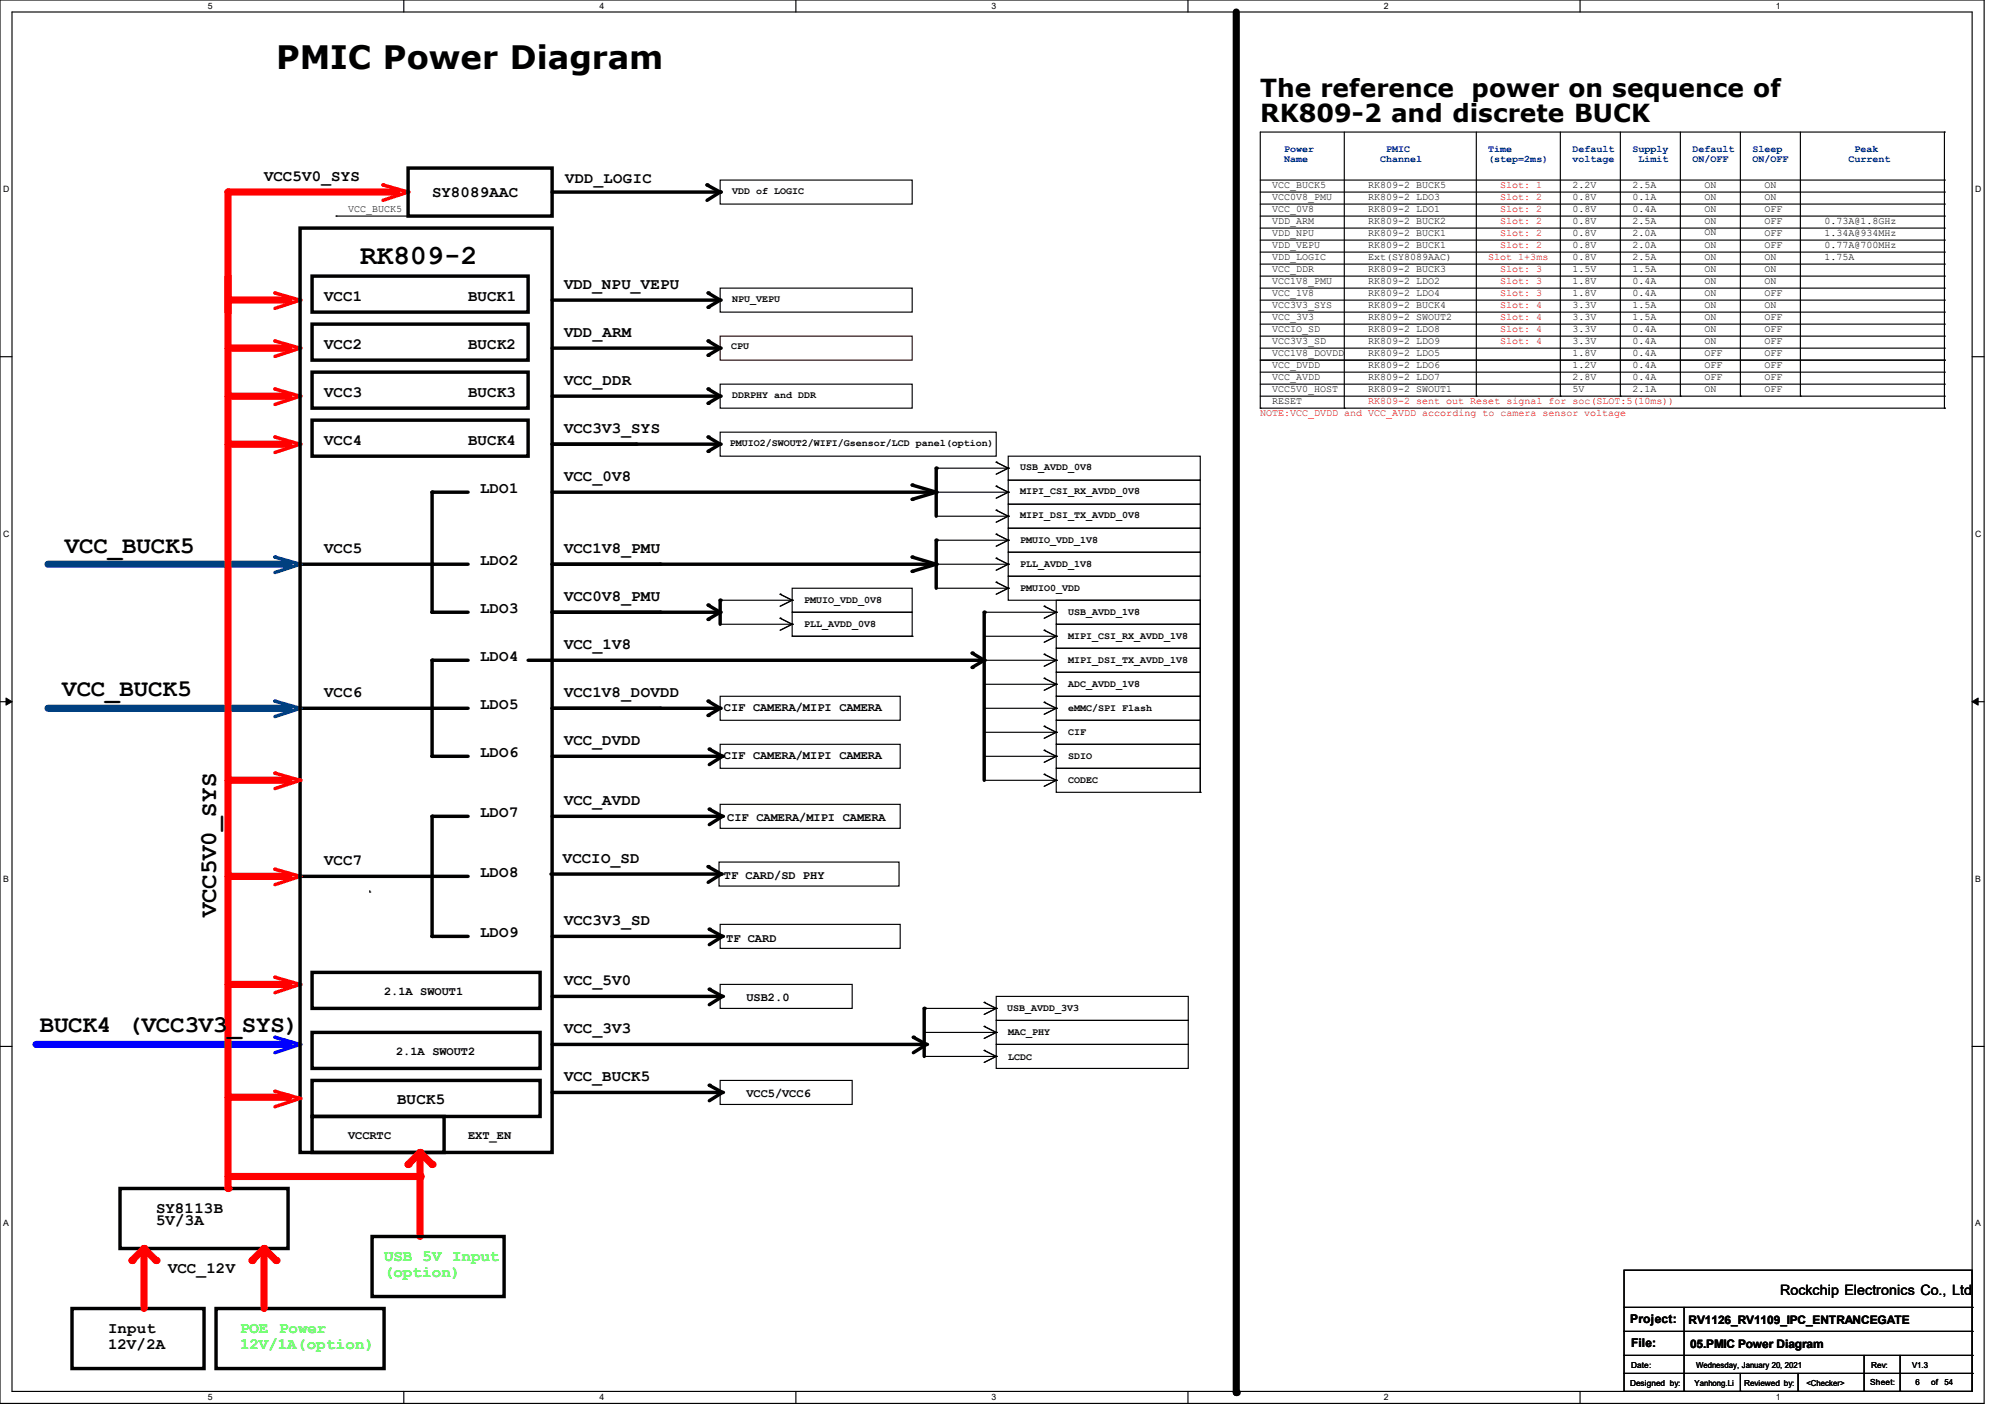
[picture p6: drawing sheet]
<svg xmlns="http://www.w3.org/2000/svg" width="297mm" height="210mm" viewBox="0 0 297 210" stroke-linecap="round" stroke-linejoin="round" font-family="sans-serif">
<path d="M0 0h293.9v207.9h-293.9zM1.8 1.8h290.3v204.3h-290.3z" fill="none" stroke="#000" stroke-width=".17"/>
<g fill="#fff">
<path d="M30.8 .2h.7v1.4h-.7z"/>
<path d="M30.8 206.2h.7v1.4h-.7z"/>
</g>
<path d="M59.8 0v1.8M59.8 206.1v1.8" fill="none" stroke="#000" stroke-width=".17"/>
<g fill="#fff">
<path d="M88.8 .2h.7v1.4h-.7z"/>
<path d="M88.8 206.2h.7v1.4h-.7z"/>
</g>
<path d="M117.9 0v1.8M117.9 206.1v1.8" fill="none" stroke="#000" stroke-width=".17"/>
<g fill="#fff">
<path d="M146.9 .2h.7v1.4h-.7z"/>
<path d="M146.9 206.2h.7v1.4h-.7z"/>
</g>
<path d="M176 0v1.8M176 206.1v1.8" fill="none" stroke="#000" stroke-width=".17"/>
<g fill="#fff">
<path d="M205 .2h.7v1.4h-.7z"/>
<path d="M205 206.2h.7v1.4h-.7z"/>
</g>
<path d="M234.1 0v1.8M234.1 206.1v1.8" fill="none" stroke="#000" stroke-width=".17"/>
<g fill="#fff">
<path d="M263.1 .2h.6v1.4h-.6z"/>
<path d="M263.1 206.2h.6v1.4h-.6z"/>
<path d="M.5 27.3h.9v1.4h-.9z"/>
<path d="M292.6 27.3h.9v1.4h-.9z"/>
<path d="M.5 78.4h.9v1.4h-.9z"/>
<path d="M292.6 78.4h.9v1.4h-.9z"/>
</g>
<path d="M0 52.8h1.8M292.1 52.8h1.8" fill="none" stroke="#000" stroke-width=".17"/>
<g fill="#fff">
<path d="M.5 129.5h.8v1.4h-.8z"/>
<path d="M292.6 129.5h.8v1.4h-.8z"/>
</g>
<path d="M0 103.9h1.8M292.1 103.9h1.8" fill="none" stroke="#000" stroke-width=".17"/>
<path d="M.9 103.4l.9 .5-.9 .5zM292.1 103.9l.9-.5v1z" fill="#000" stroke="#000" stroke-width=".15"/>
<g fill="#fff">
<path d="M.5 180.5h.8v1.4h-.8z"/>
<path d="M292.6 180.5h.8v1.4h-.8z"/>
</g>
<path d="M0 155h1.8M292.1 155h1.8" fill="none" stroke="#000" stroke-width=".17"/>
<path d="M60.5 28.4l-3.8 1.3" fill="none" stroke="#f00" stroke-width=".51"/>
<circle cx="60.5" cy="28.4" r=".25" fill="#f00"/>
<path d="M56.7 27.4l3.8 1" fill="none" stroke="#f00" stroke-width=".51"/>
<circle cx="56.7" cy="27.4" r=".25" fill="#f00"/>
<path d="M33.8 28.4h24.9" fill="none" stroke="#f00" stroke-width="1.1"/>
<circle cx="58.7" cy="28.4" r=".53" fill="#f00"/>
<g fill="none" stroke="#000" stroke-width=".51">
<path d="M60.5 24.9h21.3v7.1h-21.3zM81.8 28.4h24.9M104.7 27.4l2 1M106.7 28.4l-2 1.3M81.8 44.4h24.9M104.9 43.4l1.8 1M106.7 44.4l-1.8 1.1M44.4 83.6h19.6M105.1 119.8l1.9 1.1-1.9 1.2M81.8 120.9h24.9M46.2 144h33.8v5.4h-33.8zM46.2 152.9h33.8v5.3h-33.8z"/>
<path d="M81.8 147.6h24.9M105.1 146.5l1.9 1.1-1.9 1.2M135.3 153.6l1.9 1.1-1.9 1.2M17.8 176h24.9v8.9h-24.9zM46.2 165.4h19.6v5.3h-19.6z"/>
</g>
<g fill="#000">
<circle cx="104.7" cy="27.4" r=".25"/>
<circle cx="106.7" cy="28.4" r=".25"/>
<circle cx="104.9" cy="43.4" r=".25"/>
<circle cx="104.9" cy="45.5" r=".25"/>
<circle cx="106.7" cy="44.4" r=".25"/>
<circle cx="64" cy="83.6" r=".25"/>
<circle cx="105.1" cy="119.8" r=".25"/>
<circle cx="106.7" cy="120.9" r=".25"/>
<circle cx="107" cy="120.9" r=".25"/>
<circle cx="105.1" cy="146.5" r=".25"/>
<circle cx="106.7" cy="147.6" r=".25"/>
<circle cx="107" cy="147.6" r=".25"/>
<circle cx="135.3" cy="153.6" r=".25"/>
<circle cx="137.2" cy="154.7" r=".25"/>
</g>
<path d="M106.7 26.7h28.4v3.5h-28.4zM106.7 42.7h28.4v3.5h-28.4zM106.7 56.9h28.4v3.6h-28.4zM106.7 119.1h26.6v3.6h-26.6zM106.7 145.8h19.5v3.6h-19.5z" fill="none" stroke="#000" stroke-width=".17"/>
<path d="M106.7 49.8h28.4v3.5h-28.4z" fill="none" stroke="#400000" stroke-width=".17"/>
<path d="M5.3 154.7h37.4" fill="none" stroke="#00f" stroke-width="1.1"/>
<circle cx="42.7" cy="154.7" r=".53" fill="#00f"/>
<path d="M44.4 154.7l-3.7 1.2" fill="none" stroke="#00f" stroke-width=".51"/>
<circle cx="44.5" cy="154.7" r=".25" fill="#00f"/>
<path d="M40.7 153.6l3.7 1.1" fill="none" stroke="#00f" stroke-width=".51"/>
<circle cx="40.7" cy="153.6" r=".25" fill="#00f"/>
<path d="M44.4 44.4l-3.7 1.3" fill="none" stroke="#f00" stroke-width=".51"/>
<circle cx="44.5" cy="44.5" r=".25" fill="#f00"/>
<path d="M40.7 43.4l3.7 1" fill="none" stroke="#f00" stroke-width=".51"/>
<circle cx="40.7" cy="43.4" r=".25" fill="#f00"/>
<path d="M44.4 51.6l-3.7 1.2" fill="none" stroke="#f00" stroke-width=".51"/>
<circle cx="44.5" cy="51.6" r=".25" fill="#f00"/>
<path d="M40.7 50.5l3.7 1.1" fill="none" stroke="#f00" stroke-width=".51"/>
<circle cx="40.7" cy="50.5" r=".25" fill="#f00"/>
<path d="M44.4 58.7l-3.7 1.2" fill="none" stroke="#f00" stroke-width=".51"/>
<circle cx="44.5" cy="58.7" r=".25" fill="#f00"/>
<path d="M40.7 57.6l3.7 1.1" fill="none" stroke="#f00" stroke-width=".51"/>
<circle cx="40.7" cy="57.6" r=".25" fill="#f00"/>
<path d="M44.4 65.8l-3.7 1.2" fill="none" stroke="#f00" stroke-width=".51"/>
<circle cx="44.5" cy="65.8" r=".25" fill="#f00"/>
<path d="M40.7 64.7l3.7 1.1" fill="none" stroke="#f00" stroke-width=".51"/>
<circle cx="40.7" cy="64.7" r=".25" fill="#f00"/>
<path d="M46.2 55.1h32v5.4h-32zM46.2 48h32v5.3h-32zM46.2 40.9h32v5.3h-32zM81.8 58.7h24.9M81.8 51.6h24.9" fill="none" stroke="#000" stroke-width=".51"/>
<g fill="#000">
<circle cx="106.7" cy="58.7" r=".25"/>
<circle cx="106.7" cy="51.6" r=".25"/>
</g>
<path d="M33.8 28.4v17.8" fill="none" stroke="#f00" stroke-width="1.1"/>
<circle cx="33.8" cy="28.4" r=".53" fill="#f00"/>
<path d="M104.9 50.5l1.8 1.1-1.8 1M104.9 57.6l1.8 1.1-1.8 1M44.4 129.8h19.6" fill="none" stroke="#000" stroke-width=".51"/>
<g fill="#000">
<circle cx="104.9" cy="50.5" r=".25"/>
<circle cx="104.9" cy="52.6" r=".25"/>
<circle cx="104.9" cy="57.6" r=".25"/>
<circle cx="104.9" cy="59.7" r=".25"/>
<circle cx="44.4" cy="129.8" r=".25"/>
</g>
<path d="M33.8 129.8h8.9" fill="none" stroke="#f00" stroke-width="1.1"/>
<circle cx="42.7" cy="129.8" r=".53" fill="#f00"/>
<path d="M44.4 129.8l-3.7 1.2" fill="none" stroke="#f00" stroke-width=".51"/>
<circle cx="44.4" cy="129.8" r=".25" fill="#f00"/>
<path d="M40.7 128.7l3.7 1.1" fill="none" stroke="#f00" stroke-width=".51"/>
<circle cx="40.7" cy="128.7" r=".25" fill="#f00"/>
<path d="M64 97.8v14.2M44.4 104.9h19.6" fill="none" stroke="#000" stroke-width=".51"/>
<g fill="#000">
<circle cx="44.5" cy="104.9" r=".25"/>
<circle cx="64" cy="112" r=".25"/>
</g>
<path d="M44.4 104.9l-3.7 1.2" fill="none" stroke="#004080" stroke-width=".51"/>
<circle cx="44.5" cy="104.9" r=".25" fill="#004080"/>
<path d="M40.7 103.8l3.7 1.1" fill="none" stroke="#004080" stroke-width=".51"/>
<circle cx="40.7" cy="103.8" r=".25" fill="#004080"/>
<path d="M7.1 104.9h35.6" fill="none" stroke="#004080" stroke-width="1.1"/>
<circle cx="42.7" cy="104.9" r=".53" fill="#004080"/>
<path d="M64 72.9v17.8" fill="none" stroke="#000" stroke-width=".51"/>
<circle cx="64" cy="90.7" r=".25" fill="#000"/>
<path d="M7.1 83.6h35.6" fill="none" stroke="#004080" stroke-width="1.1"/>
<circle cx="42.7" cy="83.6" r=".53" fill="#004080"/>
<path d="M44.4 83.6l-3.7 1.2" fill="none" stroke="#004080" stroke-width=".51"/>
<circle cx="44.5" cy="83.6" r=".25" fill="#004080"/>
<path d="M40.7 82.5l3.7 1.1" fill="none" stroke="#004080" stroke-width=".51"/>
<circle cx="40.7" cy="82.5" r=".25" fill="#004080"/>
<path d="M81.8 65.8h24.9M104.9 64.7l1.8 1.1M106.7 65.8l-1.8 1" fill="none" stroke="#000" stroke-width=".51"/>
<g fill="#000">
<circle cx="104.9" cy="66.8" r=".25"/>
<circle cx="104.9" cy="64.7" r=".25"/>
<circle cx="106.7" cy="65.8" r=".25"/>
</g>
<path d="M33.8 145.8h8.9" fill="none" stroke="#f00" stroke-width="1.1"/>
<circle cx="42.7" cy="145.8" r=".53" fill="#f00"/>
<path d="M44.4 145.8l-3.7 1.2" fill="none" stroke="#f00" stroke-width=".51"/>
<circle cx="44.5" cy="145.8" r=".25" fill="#f00"/>
<path d="M40.7 144.7l3.7 1.1" fill="none" stroke="#f00" stroke-width=".51"/>
<circle cx="40.7" cy="144.7" r=".25" fill="#f00"/>
<path d="M46.2 62.2h32v5.4h-32zM64 104.9h5.3" fill="none" stroke="#000" stroke-width=".51"/>
<circle cx="64" cy="104.9" r=".25" fill="#000"/>
<path d="M33.8 65.8h8.9" fill="none" stroke="#f00" stroke-width="1.1"/>
<circle cx="42.7" cy="65.8" r=".53" fill="#f00"/>
<path d="M33.8 51.6h8.9" fill="none" stroke="#f00" stroke-width="1.1"/>
<circle cx="42.7" cy="51.6" r=".53" fill="#f00"/>
<path d="M33.8 44.4h8.9" fill="none" stroke="#f00" stroke-width="1.1"/>
<circle cx="42.7" cy="44.5" r=".53" fill="#f00"/>
<path d="M81.8 65.8h12.4" fill="none" stroke="#000" stroke-width=".51"/>
<circle cx="94.2" cy="65.8" r=".25" fill="#000"/>
<path d="M33.8 58.7h8.9" fill="none" stroke="#f00" stroke-width="1.1"/>
<circle cx="42.7" cy="58.7" r=".53" fill="#f00"/>
<path d="M44.4 33.8h37.4v136.9h-37.4z" fill="none" stroke="#000" stroke-width=".51"/>
<path d="M54.8 132.1h.1M54.8 131.9v.2" fill="none" stroke="#000" stroke-width=".17"/>
<path d="M33.8 40.9v135.1" fill="none" stroke="#f00" stroke-width="1.1"/>
<circle cx="33.8" cy="176" r=".53" fill="#f00"/>
<path d="M106.7 64h40.9v3.6h-40.9z" fill="none" stroke="#000" stroke-width=".17"/>
<path d="M40.7 114.5l3.7 1.1" fill="none" stroke="#f00" stroke-width=".51"/>
<circle cx="40.7" cy="114.5" r=".25" fill="#f00"/>
<path d="M44.4 115.6l-3.7 1.2" fill="none" stroke="#f00" stroke-width=".51"/>
<circle cx="44.5" cy="115.6" r=".25" fill="#f00"/>
<path d="M33.8 115.6h8.9" fill="none" stroke="#f00" stroke-width="1.1"/>
<circle cx="42.7" cy="115.6" r=".53" fill="#f00"/>
<path d="M64 72.9h5.3M64 97.8h5.3M64 83.6h5.3M64 90.7h5.3M46.2 160h33.8v5.4h-33.8zM81.8 161.8h24.9M105.1 160.7l1.9 1.1-1.9 1.2" fill="none" stroke="#000" stroke-width=".51"/>
<g fill="#000">
<circle cx="64" cy="72.9" r=".25"/>
<circle cx="64" cy="83.6" r=".25"/>
<circle cx="64" cy="90.7" r=".25"/>
<circle cx="64" cy="97.8" r=".25"/>
<circle cx="105.1" cy="160.7" r=".25"/>
<circle cx="106.7" cy="161.8" r=".25"/>
<circle cx="107" cy="161.8" r=".25"/>
</g>
<path d="M106.7 160h19.5v3.6h-19.5z" fill="none" stroke="#000" stroke-width=".17"/>
<path d="M33.8 162.5h8.9" fill="none" stroke="#f00" stroke-width="1.1"/>
<circle cx="42.7" cy="162.5" r=".53" fill="#f00"/>
<path d="M44.4 162.7l-3.7 1.2" fill="none" stroke="#f00" stroke-width=".51"/>
<circle cx="44.4" cy="162.7" r=".25" fill="#f00"/>
<path d="M40.7 161.6l3.7 1.1" fill="none" stroke="#f00" stroke-width=".51"/>
<circle cx="40.7" cy="161.6" r=".25" fill="#f00"/>
<g fill="none" stroke="#000" stroke-width=".51">
<path d="M81.8 72.9h56.9M135.1 71.8l3.6 1.1M138.7 72.9l-3.6 1.1M138.7 69.3v7.2M78.2 97.8h67.6M81.8 83.6h56.9M81.8 90.7h24.9M104.9 89.6l1.8 1.1M106.7 90.7l-1.8 1M106.7 88.9v3.6M135.1 82.5l3.6 1.1M138.7 83.6l-3.6 1"/>
<path d="M138.7 80v7.1M144 96.7l1.8 1.1M145.8 97.8l-1.8 1M145.8 90.7v24.9M64 112h5.3M81.8 112h24.9M81.8 104.9h24.9M104.9 103.8l1.8 1.1M105.1 111l1.9 1-1.9 1.2M106.7 104.9l-1.8 1.1M64 129.8h5.3M69.3 120.9h-5.3v17.8h5.3"/>
<path d="M81.6 129.5h24.9M81.8 138.7h24.9M104.9 128.4l1.9 1.1-1.9 1.2M105.1 137.6l1.9 1.1-1.9 1.2M81.8 154.7h55.1M136.9 149.4v7.1"/>
</g>
<g fill="#000">
<circle cx="135.1" cy="71.8" r=".25"/>
<circle cx="135.1" cy="74" r=".25"/>
<circle cx="138.7" cy="72.9" r=".25"/>
<circle cx="138.7" cy="69.3" r=".25"/>
<circle cx="97.8" cy="83.6" r=".25"/>
<circle cx="97.8" cy="90.7" r=".25"/>
<circle cx="104.9" cy="91.7" r=".25"/>
<circle cx="104.9" cy="89.6" r=".25"/>
<circle cx="106.7" cy="88.9" r=".25"/>
<circle cx="106.7" cy="90.7" r=".25"/>
<circle cx="135.1" cy="82.5" r=".25"/>
<circle cx="135.1" cy="84.6" r=".25"/>
<circle cx="138.7" cy="83.6" r=".25"/>
<circle cx="138.7" cy="80" r=".25"/>
<circle cx="144" cy="98.8" r=".25"/>
<circle cx="144" cy="96.7" r=".25"/>
<circle cx="145.8" cy="97.8" r=".25"/>
<circle cx="145.8" cy="90.7" r=".25"/>
<circle cx="64" cy="112" r=".25"/>
<circle cx="97.8" cy="104.9" r=".25"/>
<circle cx="104.9" cy="106" r=".25"/>
<circle cx="104.9" cy="103.8" r=".25"/>
<circle cx="105.1" cy="111" r=".25"/>
<circle cx="106.7" cy="104.9" r=".25"/>
<circle cx="106.7" cy="112" r=".25"/>
<circle cx="107" cy="112" r=".25"/>
<circle cx="64" cy="129.8" r=".25"/>
<circle cx="64" cy="138.7" r=".25"/>
<circle cx="64" cy="120.9" r=".25"/>
<circle cx="104.9" cy="128.4" r=".25"/>
<circle cx="105.1" cy="137.6" r=".25"/>
<circle cx="106.5" cy="129.5" r=".25"/>
<circle cx="106.7" cy="138.7" r=".25"/>
<circle cx="106.8" cy="129.5" r=".25"/>
<circle cx="107" cy="138.7" r=".25"/>
<circle cx="136.9" cy="154.7" r=".25"/>
<circle cx="136.9" cy="149.4" r=".25"/>
<circle cx="183.1" cy="206.2" r=".53"/>
</g>
<g fill="none" stroke="#000" stroke-width=".17">
<path d="M49.8 32h.1M49.8 32h10.7M138.7 76.5h10.7M138.7 72.9h10.7M138.7 69.3h10.7M147.6 79.1h.1M147.6 75.6h.1M147.6 72h.1M147.6 68.5h.1M147.6 79.1l1.8 .9M147.6 75.6l1.8 .9M147.6 72l1.8 .9"/>
<path d="M147.6 68.5l1.8 .8M149.4 78.2h28.4v3.6h-28.4zM149.4 74.7h28.4v3.5h-28.4zM149.4 71.1h28.4v3.6h-28.4zM149.4 67.6h28.4v3.5h-28.4zM149.4 76.5h.1M149.4 72.9h.1M149.4 69.3h.1M149.4 76.5l-1.8 .8M149.4 69.3l-1.8 .9M149.4 72.9l-1.8 .9M106.7 92.5h10.6"/>
<path d="M106.7 88.9h10.6M115.6 88h.1M115.6 91.6h.1M115.6 88l1.7 .9M115.6 91.6l1.7 .9M117.3 90.7h17.8v3.5h-17.8zM117.3 87.1h17.8v3.6h-17.8zM117.3 88.9h.1M117.3 92.5h.1M117.3 88.9l-1.7 .9M117.3 92.5l-1.7 .8M117.3 94.2h17.8"/>
<path d="M135.1 94.2h.1M138.7 80h10.7M138.7 87.1h10.7M138.7 83.6h10.7M145.8 94.2h10.7M145.8 97.8h10.7M145.8 90.7h10.7M147.6 86.2h.1M147.6 82.7h.1M147.6 86.2l1.8 .9M147.6 82.7l1.8 .9M149.4 81.8h28.4v3.5h-28.4z"/>
<path d="M149.4 85.3h28.4v3.6h-28.4zM149.4 80h.1M149.4 87.1h.1M149.4 83.6h.1M149.4 80l-1.8 .9M149.4 87.1l-1.8 .9M149.4 83.6l-1.8 .9M154.7 93.3h.1M154.7 89.8h.1M154.7 96.9h.1M154.7 89.8l1.8 .9M154.7 93.3l1.8 .9"/>
<path d="M154.7 96.9l1.8 .9M156.5 99.6h21.3v3.5h-21.3zM156.5 96h21.3v3.6h-21.3zM156.5 88.9h21.3v3.6h-21.3zM156.5 92.5h21.3v3.5h-21.3zM156.5 90.7h.1M156.5 94.2h.1M156.5 97.8h.1M156.5 90.7l-1.8 .9M156.5 94.2l-1.8 .9M156.5 97.8l-1.8 .9M177.8 88.9v28.4"/>
<path d="M106.7 110.2h26.6v3.6h-26.6zM106.7 103.1h26.6v3.6h-26.6zM145.8 101.3h10.7M145.8 104.9h10.7M145.8 108.5h10.7M145.8 112h10.7M145.8 115.6h10.7M154.7 100.5h.1M154.7 104h.1M154.7 107.6h.1M154.7 111.1h.1M154.7 114.7h.1"/>
<path d="M154.7 100.5l1.8 .8M154.7 104l1.8 .9M154.7 107.6l1.8 .9M154.7 111.1l1.8 .9M154.7 114.7l1.8 .9M156.5 103.1h21.3v3.6h-21.3zM156.5 106.7h21.3v3.5h-21.3zM156.5 110.2h21.3v3.6h-21.3zM156.5 113.8h21.3v3.5h-21.3zM156.5 101.3h.1M156.5 104.9h.1M156.5 108.5h.1"/>
<path d="M156.5 112h.1M156.5 115.6h.1M156.5 101.3l-1.8 .9M156.5 104.9l-1.8 .9M156.5 108.5l-1.8 .8M156.5 112l-1.8 .9M156.5 115.6l-1.8 .9M177.8 117.3h.1M106.5 127.7h26.7v3.5h-26.7zM106.7 136.9h26.6v3.6h-26.6zM136.9 152.9h10.7M136.9 156.5h10.7"/>
<path d="M136.9 149.4h10.7M145.8 152h.1M145.8 155.6h.1M145.8 148.5h.1M145.8 152l1.8 .9M145.8 155.6l1.8 .9M145.8 148.5l1.8 .9M147.6 151.1h28.4v3.6h-28.4zM147.6 147.6h28.4v3.5h-28.4zM147.6 154.7h28.4v3.5h-28.4zM147.6 152.9h.1M147.6 156.5h.1"/>
<path d="M147.6 149.4h.1M147.6 152.9l-1.8 .9M147.6 156.5l-1.8 .9M147.6 149.4l-1.8 .8"/>
</g>
<path d="M183.1 1.8v204.4" fill="none" stroke="#000" stroke-width="1.1"/>
<path d="M62.2 174.2v8.9" fill="none" stroke="#f00" stroke-width="1.1"/>
<circle cx="62.2" cy="174.2" r=".53" fill="#f00"/>
<path d="M33.8 174.2h28.4" fill="none" stroke="#f00" stroke-width="1.1"/>
<circle cx="62.2" cy="174.2" r=".53" fill="#f00"/>
<path d="M62.2 170.7v3.5" fill="none" stroke="#f00" stroke-width="1.1"/>
<circle cx="62.2" cy="170.7" r=".53" fill="#f00"/>
<path d="M62.2 170.7l-1.7 1.8" fill="none" stroke="#f00" stroke-width="1.1"/>
<circle cx="60.5" cy="172.5" r=".53" fill="#f00"/>
<path d="M62.2 170.7l1.8 1.8" fill="none" stroke="#f00" stroke-width="1.1"/>
<circle cx="64" cy="172.5" r=".53" fill="#f00"/>
<path d="M10.7 193.8h19.5v8.9h-19.5zM32 193.8h24.9v8.9h-24.9zM55.1 183.1h19.6v8.9h-19.6z" fill="none" stroke="#000" stroke-width=".51"/>
<path d="M39.1 184.9l-1.8 1.8" fill="none" stroke="#f00" stroke-width="1.1"/>
<circle cx="37.3" cy="186.7" r=".53" fill="#f00"/>
<path d="M39.1 184.9v8.9" fill="none" stroke="#f00" stroke-width="1.1"/>
<circle cx="39.1" cy="184.9" r=".53" fill="#f00"/>
<path d="M39.1 184.9l1.8 1.8" fill="none" stroke="#f00" stroke-width="1.1"/>
<circle cx="40.9" cy="186.7" r=".53" fill="#f00"/>
<path d="M21.3 184.9l-1.7 1.8" fill="none" stroke="#f00" stroke-width="1.1"/>
<circle cx="19.6" cy="186.7" r=".53" fill="#f00"/>
<path d="M21.3 184.9v8.9" fill="none" stroke="#f00" stroke-width="1.1"/>
<circle cx="21.3" cy="184.9" r=".53" fill="#f00"/>
<path d="M21.3 184.9l1.8 1.8" fill="none" stroke="#f00" stroke-width="1.1"/>
<circle cx="23.1" cy="186.7" r=".53" fill="#f00"/>
<g fill="none" stroke="#000" stroke-width=".17">
<path d="M199.1 19.6v40.9M218.7 19.6v39.1M231.1 19.6v39.1M240 19.6v39.1M248.9 19.6v39.1M257.8 19.6v39.1M266.7 19.6v39.1M288 19.6h.1M288 19.6h-101.3v40.9M288 19.6v40.9M186.7 30.2h101.3M186.7 26.7h101.3"/>
<path d="M186.7 28.4h101.3M186.7 32h101.3M186.7 33.8h101.3M186.7 35.6h101.3M186.7 37.3h101.3M186.7 39.1h101.3M288 30.2h.1M288 26.7h.1M288 28.4h.1M288 32h.1M288 33.8h.1M288 35.6h.1"/>
<path d="M288 37.3h.1M288 39.1h.1M186.7 56.9h101.3M186.7 58.7h101.3M186.7 53.3h101.3M186.7 40.9h101.3M186.7 42.7h101.3M186.7 44.4h101.3M186.7 46.2h101.3M186.7 48h101.3M186.7 49.8h101.3M186.7 51.6h101.3"/>
<path d="M186.7 55.1h101.3M218.7 58.7h.1M231.1 58.7h.1M240 58.7h.1M248.9 58.7h.1M257.8 58.7h.1M266.7 58.7h.1M288 56.9h.1M288 58.7h.1M288 53.3h.1M288 40.9h.1M288 42.7h.1"/>
<path d="M288 44.4h.1M288 46.2h.1M288 48h.1M288 49.8h.1M288 51.6h.1M288 55.1h.1M186.7 60.5h.1M186.7 60.5h101.3M199.1 60.5h.1M288 60.5h.1M240.6 188.1h51.5v18h-51.5zM240.6 193.6h51.5"/>
<path d="M240.6 197.2h51.5M249.5 193.6v12.5M292.1 193.6h.1M292.1 197.2h.1M240.6 200.7h51.5M240.6 203.4h51.5M249.5 206.1h.1M257.8 206.1h.1M257.8 203.4v2.7M266.4 206.1h.1M266.4 203.4v2.7M276.1 206.1h.1"/>
<path d="M276.1 200.7v5.4M281.5 206.1h.1M281.5 200.7v5.4M292.1 200.7h.1M292.1 203.4h.1"/>
</g>
<text font-size="4.8" x="40.9" y="10.2">PMIC Power Diagram</text>
<text font-size="4.1" x="53.3" y="39">RK809-2</text>
<g font-size="3.7">
<text x="186.7" y="14.4">The reference</text>
<text x="218" y="14.4">power on sequence of</text>
<text x="186.7" y="18.1">RK809-2 and discrete BUCK</text>
</g>
<g font-size="3.6">
<text x="9.6" y="81.9">VCC_BUCK5</text>
<text x="9.2" y="103">VCC_BUCK5</text>
<text x="32" y="135.8" transform="rotate(-90 32 135.8)">VCC5V0_SYS</text>
<text x="5.9" y="152.8">BUCK4 (VCC3V3_SYS)</text>
</g>
<g font-size="2.3">
<text x="39.1" y="26.8">VCC5V0_SYS</text>
<text x="64" y="29.1">SY8089AAC</text>
<text x="83.7" y="27.1">VDD_LOGIC</text>
<text x="48" y="44.6">VCC1</text>
<text x="69.3" y="44.6">BUCK1</text>
<text x="83.6" y="42.8">VDD_NPU_VEPU</text>
<text x="48" y="51.7">VCC2</text>
<text x="69.3" y="51.7">BUCK2</text>
<text x="83.6" y="49.9">VDD_ARM</text>
<text x="48" y="58.8">VCC3</text>
<text x="69.3" y="58.8">BUCK3</text>
<text x="83.6" y="57">VCC_DDR</text>
<text x="48" y="65.9">VCC4</text>
<text x="69.3" y="65.9">BUCK4</text>
<text x="83.6" y="64.1">VCC3V3_SYS</text>
<text x="83.6" y="71.2">VCC_0V8</text>
<text x="71.1" y="73">LDO1</text>
<text x="48" y="81.9">VCC5</text>
<text x="71.1" y="83.7">LDO2</text>
<text x="83.6" y="81.9">VCC1V8_PMU</text>
<text x="83.6" y="89">VCC0V8_PMU</text>
<text x="71.1" y="90.8">LDO3</text>
<text x="71.1" y="97.9">LDO4</text>
<text x="83.6" y="96.1">VCC_1V8</text>
<text x="48" y="103.3">VCC6</text>
<text x="71.1" y="105">LDO5</text>
<text x="83.6" y="103.3">VCC1V8_DOVDD</text>
<text x="71.1" y="112.1">LDO6</text>
<text x="83.6" y="110.4">VCC_DVDD</text>
<text x="83.6" y="119.3">VCC_AVDD</text>
<text x="71.1" y="121">LDO7</text>
<text x="48" y="128.1">VCC7</text>
<text x="71.1" y="129.9">LDO8</text>
<text x="83.4" y="127.8">VCCIO_SD</text>
<text x="83.6" y="137">VCC3V3_SD</text>
<text x="71.1" y="138.8">LDO9</text>
<text x="83.6" y="145.9">VCC_5V0</text>
<text x="83.6" y="153">VCC_3V3</text>
<text x="83.6" y="160.1">VCC_BUCK5</text>
<text x="58.8" y="163.5">BUCK5</text>
<text x="23.1" y="179.7">SY8113B</text>
<text x="23.1" y="181.5">5V/3A</text>
<text x="24.9" y="188.6">VCC_12V</text>
<text x="16" y="197.5">Input</text>
<text x="16" y="199.8">12V/2A</text>
</g>
<g font-size="2.3" fill="#0f0">
<text x="56.9" y="186.8">USB 5V Input</text>
<text x="56.9" y="189.1">(option)</text>
<text x="35.6" y="197.5">POE Power</text>
<text x="35.6" y="199.8">12V/1A(option)</text>
</g>
<text font-size="2.1" x="263.7" y="191.9">Rockchip Electronics Co., Ltd</text>
<g font-size="1.8">
<text x="107.2" y="105.4">CIF CAMERA/MIPI CAMERA</text>
<text x="107.2" y="112.5">CIF CAMERA/MIPI CAMERA</text>
<text x="107.7" y="121.5">CIF CAMERA/MIPI CAMERA</text>
<text x="107.2" y="130.3">TF CARD/SD PHY</text>
<text x="107.6" y="139.5">TF CARD</text>
<text x="56.9" y="147.3">2.1A SWOUT1</text>
<text x="110.6" y="148.2">USB2.0</text>
<text x="58.7" y="156.2">2.1A SWOUT2</text>
<text x="110.6" y="162.4">VCC5/VCC6</text>
<text x="51.6" y="168.7">VCCRTC</text>
<text x="69.3" y="168.7">EXT_EN</text>
<text x="241.5" y="196">Project:</text>
<text x="241.6" y="199.6">File:</text>
</g>
<g font-size="1.7">
<text x="250.1" y="196.1">RV1126_RV1109_IPC_ENTRANCEGATE</text>
<text x="250.4" y="199.7">05.PMIC Power Diagram</text>
</g>
<g font-size="1.5" fill="#000080">
<text x="190.2" y="22.6">Power</text>
<text x="205.4" y="22.6">PMIC</text>
<text x="220.5" y="22.6">Time</text>
<text x="232.9" y="22.6">Default</text>
<text x="241.8" y="22.6">Supply</text>
<text x="250.7" y="22.6">Default</text>
<text x="259.6" y="22.6">Sleep</text>
<text x="274.7" y="22.6">Peak</text>
<text x="190.2" y="24">Name</text>
<text x="204.5" y="24">Channel</text>
<text x="220.5" y="24">(step=2ms)</text>
<text x="232.9" y="24">voltage</text>
<text x="242.7" y="24">Limit</text>
<text x="250.7" y="24">ON/OFF</text>
<text x="259.6" y="24">ON/OFF</text>
<text x="273.8" y="24">Current</text>
</g>
<g font-size="1.5">
<text x="108.5" y="28.8">VDD of LOGIC</text>
<text x="188.5" y="29.7">VCC0V8_PMU</text>
<text x="188.5" y="27.9">VCC_BUCK5</text>
<text x="202.7" y="29.7">RK809-2 LDO3</text>
<text x="202.7" y="27.9">RK809-2 BUCK5</text>
<text x="232.9" y="27.9">2.2V</text>
<text x="232.9" y="29.7">0.8V</text>
<text x="241.8" y="27.9">2.5A</text>
<text x="241.8" y="29.7">0.1A</text>
<text x="252.5" y="27.9">ON</text>
<text x="252.5" y="29.7">ON</text>
<text x="261.4" y="29.7">ON</text>
<text x="261.4" y="27.9">ON</text>
<text x="51.6" y="31.5">VCC_BUCK5</text>
<text x="188.5" y="33.2">VDD_ARM</text>
<text x="188.5" y="31.5">VCC_0V8</text>
<text x="188.5" y="35">VDD_NPU</text>
<text x="202.7" y="33.2">RK809-2 BUCK2</text>
<text x="202.7" y="31.5">RK809-2 LDO1</text>
<text x="202.7" y="35">RK809-2 BUCK1</text>
<text x="232.9" y="33.2">0.8V</text>
<text x="232.9" y="35">0.8V</text>
<text x="232.9" y="31.5">0.8V</text>
<text x="241.8" y="31.5">0.4A</text>
<text x="241.8" y="33.2">2.5A</text>
<text x="241.8" y="35">2.0A</text>
<text x="252.5" y="31.5">ON</text>
<text x="252.5" y="33.2">ON</text>
<text x="252.5" y="34.8">ON</text>
<text x="261.4" y="31.5">OFF</text>
<text x="261.4" y="35">OFF</text>
<text x="261.4" y="33.2">OFF</text>
<text x="270.3" y="35">1.34A@934MHz</text>
<text x="270.3" y="33.2">0.73A@1.8GHz</text>
<text x="188.5" y="38.6">VDD_LOGIC</text>
<text x="188.5" y="40.3">VCC_DDR</text>
<text x="188.5" y="36.8">VDD_VEPU</text>
<text x="202.7" y="38.6">Ext(SY8089AAC)</text>
<text x="202.7" y="40.3">RK809-2 BUCK3</text>
<text x="202.7" y="36.8">RK809-2 BUCK1</text>
<text x="232.9" y="40.3">1.5V</text>
<text x="232.9" y="36.8">0.8V</text>
<text x="232.9" y="38.6">0.8V</text>
<text x="241.8" y="38.6">2.5A</text>
<text x="241.8" y="40.3">1.5A</text>
<text x="241.8" y="36.8">2.0A</text>
<text x="252.5" y="38.6">ON</text>
<text x="252.5" y="36.8">ON</text>
<text x="252.5" y="40.3">ON</text>
<text x="261.4" y="38.6">ON</text>
<text x="261.4" y="40.3">ON</text>
<text x="261.4" y="36.8">OFF</text>
<text x="270.3" y="38.6">1.75A</text>
<text x="270.3" y="36.8">0.77A@700MHz</text>
<text x="108.5" y="44.8">NPU_VEPU</text>
<text x="188.5" y="42.1">VCC1V8_PMU</text>
<text x="188.5" y="45.7">VCC3V3_SYS</text>
<text x="188.5" y="43.9">VCC_1V8</text>
<text x="188.5" y="47.5">VCC_3V3</text>
<text x="202.7" y="45.7">RK809-2 BUCK4</text>
<text x="202.7" y="47.5">RK809-2 SWOUT2</text>
<text x="202.7" y="43.9">RK809-2 LDO4</text>
<text x="202.7" y="42.1">RK809-2 LDO2</text>
<text x="232.9" y="42.1">1.8V</text>
<text x="232.9" y="45.7">3.3V</text>
<text x="232.9" y="43.9">1.8V</text>
<text x="232.9" y="47.5">3.3V</text>
<text x="241.8" y="45.7">1.5A</text>
<text x="241.8" y="43.9">0.4A</text>
<text x="241.8" y="42.1">0.4A</text>
<text x="241.8" y="47.5">1.5A</text>
<text x="252.5" y="42.1">ON</text>
<text x="252.5" y="43.9">ON</text>
<text x="252.5" y="45.7">ON</text>
<text x="252.5" y="47.5">ON</text>
<text x="261.4" y="43.9">OFF</text>
<text x="261.4" y="45.7">ON</text>
<text x="261.4" y="47.5">OFF</text>
<text x="261.4" y="42.1">ON</text>
<text x="108.3" y="51.7">CPU</text>
<text x="188.5" y="52.8">VCC1V8_DOVDD</text>
<text x="188.5" y="49.2">VCCIO_SD</text>
<text x="188.5" y="51">VCC3V3_SD</text>
<text x="202.7" y="49.2">RK809-2 LDO8</text>
<text x="202.7" y="51">RK809-2 LDO9</text>
<text x="202.7" y="52.8">RK809-2 LDO5</text>
<text x="232.9" y="49.2">3.3V</text>
<text x="232.9" y="51">3.3V</text>
<text x="232.9" y="52.8">1.8V</text>
<text x="241.8" y="49.2">0.4A</text>
<text x="241.8" y="51">0.4A</text>
<text x="241.8" y="52.8">0.4A</text>
<text x="252.5" y="49.2">ON</text>
<text x="252.5" y="51">ON</text>
<text x="252.5" y="52.8">OFF</text>
<text x="261.4" y="52.8">OFF</text>
<text x="261.4" y="49.2">OFF</text>
<text x="261.4" y="51">OFF</text>
<text x="108.5" y="59">DDRPHY and DDR</text>
<text x="188.5" y="58.1">VCC5V0_HOST</text>
<text x="188.5" y="56.3">VCC_AVDD</text>
<text x="188.5" y="54.6">VCC_DVDD</text>
<text x="188.5" y="59.9">RESET</text>
<text x="202.7" y="56.3">RK809-2 LDO7</text>
<text x="202.7" y="54.6">RK809-2 LDO6</text>
<text x="202.7" y="58.1">RK809-2 SWOUT1</text>
<text x="232.9" y="58.1">5V</text>
<text x="232.9" y="54.6">1.2V</text>
<text x="232.9" y="56.3">2.8V</text>
<text x="241.8" y="56.3">0.4A</text>
<text x="241.8" y="54.6">0.4A</text>
<text x="241.8" y="58.1">2.1A</text>
<text x="252.5" y="58.1">ON</text>
<text x="252.5" y="54.6">OFF</text>
<text x="252.5" y="56.3">OFF</text>
<text x="261.4" y="54.6">OFF</text>
<text x="261.4" y="56.3">OFF</text>
<text x="261.4" y="58.1">OFF</text>
<text x="108.1" y="66.1">PMUIO2/SWOUT2/WIFI/Gsensor/LCD panel(option)</text>
<text x="151.1" y="69.7">USB_AVDD_0V8</text>
<text x="151.1" y="76.8">MIPI_DSI_TX_AVDD_0V8</text>
<text x="151.1" y="73.2">MIPI_CSI_RX_AVDD_0V8</text>
<text x="151.1" y="80.3">PMUIO_VDD_1V8</text>
<text x="151.1" y="83.9">PLL_AVDD_1V8</text>
<text x="119.1" y="89.2">PMUIO_VDD_0V8</text>
<text x="151.1" y="87.5">PMUIO0_VDD</text>
<text x="119.1" y="92.8">PLL_AVDD_0V8</text>
<text x="158.2" y="91">USB_AVDD_1V8</text>
<text x="158.2" y="94.6">MIPI_CSI_RX_AVDD_1V8</text>
<text x="158.2" y="101.7">ADC_AVDD_1V8</text>
<text x="158.2" y="98.1">MIPI_DSI_TX_AVDD_1V8</text>
<text x="158.2" y="105.2">eMMC/SPI Flash</text>
<text x="158.2" y="108.8">CIF</text>
<text x="158.2" y="112.4">SDIO</text>
<text x="158.2" y="115.9">CODEC</text>
<text x="149.2" y="149.7">USB_AVDD_3V3</text>
<text x="149.4" y="153.2">MAC_PHY</text>
<text x="149.4" y="157">LCDC</text>
</g>
<g font-size="1.5" fill="#f00">
<text x="222.2" y="27.9">Slot: 1</text>
<text x="222.2" y="29.7">Slot: 2</text>
<text x="222.2" y="35">Slot: 2</text>
<text x="222.2" y="31.5">Slot: 2</text>
<text x="222.2" y="33.2">Slot: 2</text>
<text x="220.5" y="38.6">Slot 1+3ms</text>
<text x="222.2" y="40.3">Slot: 3</text>
<text x="222.2" y="36.8">Slot: 2</text>
<text x="222.2" y="43.9">Slot: 3</text>
<text x="222.2" y="45.7">Slot: 4</text>
<text x="222.2" y="47.5">Slot: 4</text>
<text x="222.2" y="42.1">Slot: 3</text>
<text x="222.2" y="49.2">Slot: 4</text>
<text x="222.2" y="51">Slot: 4</text>
<text x="202.7" y="59.9">RK809-2 sent out Reset signal for soc(SLOT:5(10ms))</text>
<text x="186.7" y="61.7">NOTE:VCC_DVDD and VCC_AVDD according to camera sensor voltage</text>
</g>
<g font-size="1.3">
<text x="30.8" y="1.3">5</text>
<text x="88.8" y="1.3">4</text>
<text x="146.9" y="1.3">3</text>
<text x="205" y="1.3">2</text>
<text x="263.1" y="1.3">1</text>
<text x=".5" y="28.4">D</text>
<text x="292.6" y="28.4">D</text>
<text x=".5" y="79.5">C</text>
<text x="292.6" y="79.5">C</text>
<text x=".5" y="130.6">B</text>
<text x="292.6" y="130.6">B</text>
<text x=".5" y="181.7">A</text>
<text x="292.6" y="181.7">A</text>
<text x="30.8" y="207.4">5</text>
<text x="88.8" y="207.4">4</text>
<text x="146.9" y="207.4">3</text>
<text x="205" y="207.4">2</text>
<text x="263.1" y="207.4">1</text>
</g>
<g font-size="1.2">
<text x="241.6" y="202.6">Date:</text>
<text x="251.2" y="202.6">Wednesday, January 20, 2021</text>
<text x="277.2" y="202.6">Rev:</text>
<text x="283.2" y="202.6">V1.3</text>
<text x="241.5" y="205.3">Designed by:</text>
<text x="251" y="205.3">Yanhong.Li</text>
<text x="258.4" y="205.3">Reviewed by:</text>
<text x="267.6" y="205.3">&lt;Checker&gt;</text>
<text x="277" y="205.1">Sheet:</text>
<text x="283.8" y="205.1">6</text>
<text x="286.1" y="205.1">of</text>
<text x="288" y="205.1">54</text>
</g>
</svg>
